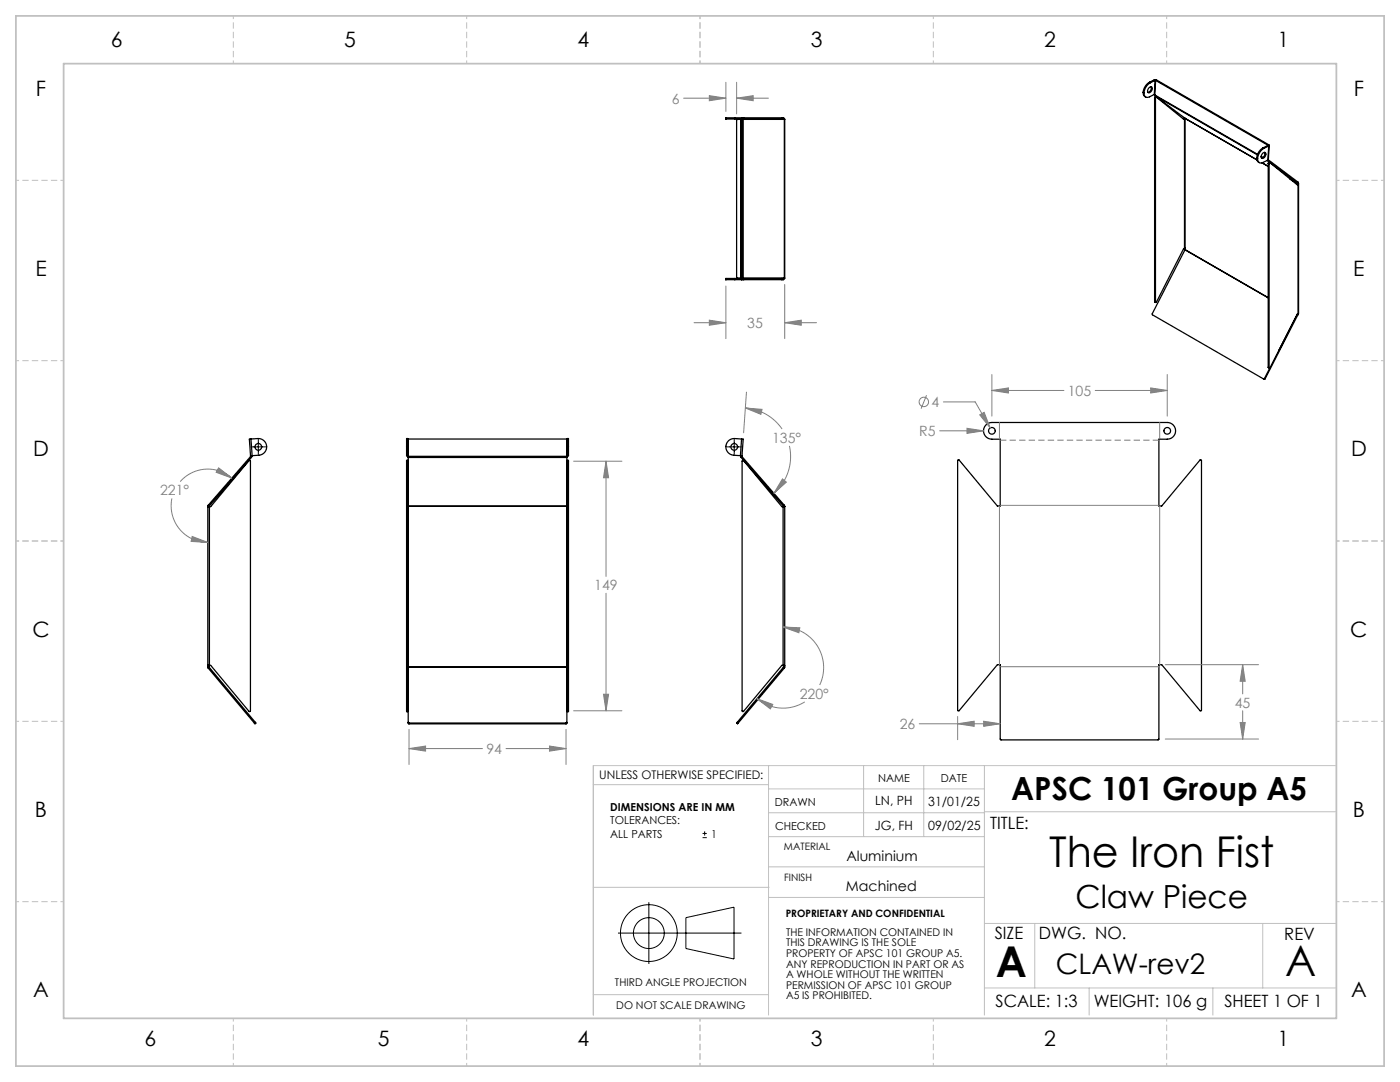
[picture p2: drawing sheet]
<svg xmlns="http://www.w3.org/2000/svg" width="279mm" height="216mm" viewBox="0 0 279 216" stroke-linecap="round" stroke-linejoin="round" font-family="sans-serif">
<g fill="none" stroke="#000" stroke-width=".25">
<path d="M228.1 18.4l.2 .6 .4 .4M228.1 18.4l.2 .1M228.3 18.5a.73 .73 0 0 0 .3 .8 .73 .73 0 0 0 .8 0l1-.4M229.3 17.5a.39 .39 0 0 1 .6-.1 .39 .39 0 0 1 0 .6 .47 .47 0 0 1-.3 .5 .47 .47 0 0 1-.6-.2zM229.4 16.4a2.58 2.58 0 0 0-1.3 2M229.4 16.4l.2 .1M229.6 16.5a2.58 2.58 0 0 0-1.3 2M229.7 17.3a.86 .86 0 0 1-.6 1.1M230.4 15.9l.4 .1M230.4 15.9l.1 .1M230.4 15.9l-1 .5M230.4 18.9h.1"/>
<path d="M230.4 19.5l.2 .1M230.4 19.5v40.7M230.5 19v.1M230.5 19l20.5 11.8M230.5 18.9v.1M230.5 19.1l20.4 11.8M230.5 19.1l6 4.5M230.5 16h.1M230.5 16l-.9 .5M230.5 16l-.1 2.9M230.6 19.6v40.8l5.6-10.8 .2-.1M230.6 16l-.1 2.9"/>
<path d="M230.6 16l22.4 13M230.8 19.4l-.2-.1-.2 .2M230.8 16h-.2M230.8 16l22.4 12.9M230.8 19.4l-.2 .2M230.8 19.4l5.4 4.4 .2-.1M144.9 23.7h1.7M144.9 23.5h1.7M144.9 23.5v.2M146.6 23.5v.2M146.6 23.7h1.4M146.6 23.5h1.4"/>
<path d="M147.8 23.7v31.9M148 23.5l.3 .3v31.7l-.3 .3M148 23.7v31.9M148 23.5v.2M148.1 23.5h.3M148.1 23.5h.1M148.3 23.7h.1M148.4 23.7h7.9M148.4 23.5h7.9M148.4 23.5v.2M156 23.5v.2M156.3 23.7l.1 .1"/>
<path d="M156.3 23.5l.3 .3M156.3 23.5v.2M156.5 23.8h.1M156.5 23.8h-9.4l-.1 .2v31.4l.1 .1h9.4M156.5 23.8v31.7M156.6 23.8v31.7M236.2 23.6l.2 .1M236.2 23.6l-.1 .1M236.4 23.7h.1M236.4 23.7v25.8M236.4 23.5l-.2 .1M236.5 23.6v26.2"/>
<path d="M236.5 23.6l14.3 8.3M250.8 31.5l.1 .6 .4 .4M250.8 31.5l.2 .1M251 31.6a.73 .73 0 0 0 .2 .8 .73 .73 0 0 0 .9 0l.9-.5M251.7 31.3l.2 .2M251.7 31.2l.3 .2M251.9 32.5l1.2 .7M252 30.6a.39 .39 0 0 1 .6-.1 .39 .39 0 0 1 0 .6 .47 .47 0 0 1-.4 .4 .47 .47 0 0 1-.5-.1zM252.1 29.5a2.58 2.58 0 0 0-1.3 2M252.1 29.5l.1 .1M252.2 29.6a2.58 2.58 0 0 0-1.2 2M252.4 30.4a.87 .87 0 0 1-.6 1.1"/>
<path d="M252.9 32h.1M252.9 32l6 4.5M253 29h.1M253 29l.2 .1M253 29l-.9 .5M253.1 32.6l.2 .1M253.1 32.6v40.7M253.1 31.9l5.9 4.4M253.2 28.9v.2M253.2 28.9l-.2 .1M253.2 29.1l-.2 2.8M253.2 29.1l-1 .5"/>
<path d="M253.3 32.7l.2-.2 5.4 4.4 .2-.1M253.3 32.7v40.7M253.3 29l-.3 2.9M253.5 32.5l-.3-.1-.1 .2M257.4 35.7l1.5 .9M258.9 36.5v.1M258.9 36.7l.2 .1M258.9 36.7l-.2 .1M258.9 36.6v.1M259 36.3l.1 .2M259 36.3l-.1 .2M259.1 36.5v.3"/>
<path d="M259.1 36.5l-.2 .2M259.1 36.8v25.8M259.2 36.6l-.1 26M144.9 55.8h1.7M144.9 55.6h1.7M144.9 55.6v.2M146.6 55.6v.2M146.6 55.8h1.4M146.6 55.6h1.4M148 55.6v.2M148.1 55.8h.3M148.3 55.6h.1"/>
<path d="M148.4 55.8h7.9M148.4 55.6h7.9M148.4 55.6v.2M156 55.6v.2M156.3 55.6v.2M156.4 55.5l-.1 .1M156.5 55.5h.1M156.6 55.5l-.3 .3M236.4 49.5h.1M236.5 49.9l-6.5 12.9 22.2 12.8 .1-.1M236.5 49.9l16.6 9.5M236.5 49.8v.1"/>
<path d="M236.5 49.8l16.6 9.6M230.4 60.2l.1 .1M230.4 60.2l.2 .2M252.3 75.5l.2 .1M252.5 75.6h-.3M253.1 73.3l.2 .1M253.4 73.4l-1.1 2.1M258.9 62.8h.1M258.9 62.8l-3.6 7M258.9 62.7l-5.4 10.6-.2 .1M258.9 62.7v.1M258.9 62.7h.1"/>
<path d="M259 62.8l-6.5 12.8M259.1 62.6l-.1 .2M259.1 62.6l-.2 .1M50 91.1l.2 .2M50 91.1l-8.4 9.7M50 91.1h.1M50.1 87.6h-.3l.2 3.5M50.1 87.6a3.4 3.4 0 0 1 2.2 .1 1.67 1.67 0 0 1 .9 1.8 1.67 1.67 0 0 1-1.5 1.3l-1.4 .1M50.1 87.6l.2 3.3M50.2 91.3l-8.5 9.7M50.2 90.9v.2M50.2 91.1v.2"/>
<path d="M50.2 91.1h-.2M50.3 90.9h-.3M81.1 89.1v1.7M81.1 89.1v-1.6h.3v1.6M81.1 90.9h.3M81.1 92v-.1h.3v.1M81.1 89.1h.3M81.1 90.8h.3M81.1 90.8v.1M81.1 92v49.8M81.1 92h.3M81.4 89.1v1.7"/>
<path d="M81.4 87.6h.1M81.4 90.8v.1M81.4 92v49.8M81.5 91.1v.2M81.5 87.6v3.5M81.5 91.3v9.7M81.5 91.1h31.6M81.5 91.3h31.6M81.5 87.6h31.6M113.1 91.1v.2M113.1 87.6v3.5M113.1 91.3v9.7"/>
<path d="M113.2 89.1v1.7M113.2 89.1v-1.6h.3v1.6M113.2 90.9h.3M113.2 87.6h-.1M113.2 92v-.1h.3v.1M113.2 89.1h.3M113.2 90.8h.3M113.2 90.8v.1M113.2 92v49.8M113.2 92h.3M113.5 89.1v1.7M113.5 90.8v.1"/>
<path d="M113.5 92v49.8M147.8 90.9h.3M147.8 91.1l.1 .2M147.8 91.1h.3M147.8 90.9v.2M147.9 91.3l8.4 9.7M148 87.6a3.4 3.4 0 0 0-2.2 .1 1.67 1.67 0 0 0-.9 1.8 1.67 1.67 0 0 0 1.5 1.3l1.4 .1M148 87.6h.3l-.2 3.5M148 87.6l-.2 3.3M148.1 91.1h.1M148.1 91.1l-.2 .2M148.1 91.1l8.4 9.7"/>
<path d="M196.8 84.7l.5-.3 .6-.1h35a1.67 1.67 0 0 1 1.7 1.7 1.67 1.67 0 0 1-1.7 1.6h-1.6v13.4h.5l7.7-9.2 .2-.1 .1 .2v49.8l-.1 .2-.2-.1-7.7-9.2h-.5v14.9l-.2 .1h-31.4l-.1-.1v-14.9h-.6l-7.6 9.2h-.3v-49.9l.1-.2 .2 .1 7.6 9.2h.6v-13.4h-1.7a1.67 1.67 0 0 1-1.5-1 1.67 1.67 0 0 1 .4-1.9zM41.5 101.1h.3M41.5 101h.2M41.5 101v32.1M41.6 100.8l-.1 .2M41.6 100.8l.1 .2M41.7 101v.1M41.7 101h.1M41.8 101.1h.2l7.7-9.2h.2v50.1l-.2-.1-7.7-9.1h-.2M41.8 101.1v31.7M81.4 101.1h.1M81.5 101v43.3l.1 .1"/>
<path d="M81.5 101h.1M81.5 101h31.6M113.1 101v43.3l-.1 .1M113.1 101.1h.1M113.1 101h.1M156.3 101.1h.3M156.3 101.1h-.3l-7.6-9.2h-.2v50.1l.2-.1 7.6-9.1h.3M156.3 101.1v31.7M156.3 101h.1M156.4 101v.1M156.4 101h.2M156.5 100.8l.1 .2"/>
<path d="M156.5 100.8l-.2 .2M156.6 101v32.1M41.5 132.8h.3M41.5 133.1v.2M41.5 133.1h.2M41.5 133.3l9.3 11M41.7 133.1h.1M41.7 132.8v.3M41.7 133.1l-.2 .2M41.7 133.1l9.3 11M81.4 132.8h.1M81.5 133.1h31.6z"/>
<path d="M113.1 132.8h.1M156.3 132.8h.3M156.3 133.1l.2 .2M156.3 133.1l-9.2 11M156.4 133.1h-.1M156.4 132.8v.3M156.4 133.1h.2M156.5 133.3l-9.2 11M156.6 133.1l-.1 .2M51 144.1l.1 .2-.2 .1-.1-.1M51 144.1l-.2 .2M81.1 141.8v.2h.3v-.2"/>
<path d="M81.1 141.8h.3M81.5 144.1l.1 .2M81.6 144.3h31.4M81.6 144.3v.1M81.6 144.4h31.4M113 144.3v.1M113.1 144.1l-.1 .2M113.2 141.8v.2h.3v-.2M113.2 141.8h.3M147.1 144.1l-.1 .2 .2 .1 .1-.1M147.1 144.1l.2 .2"/>
<circle cx="51.6" cy="89.2" r=".67"/>
<circle cx="146.5" cy="89.2" r=".67"/>
<circle cx="197.9" cy="86" r=".67"/>
<circle cx="232.9" cy="86" r=".67"/>
</g>
<g fill="none" stroke="#808080" stroke-width=".2">
<path d="M136.4 19.6h8.5M141.6 19.1l3.3 .5-3.3 .5zM144.9 16.4v5.8M147 19.6l3.3-.5v1zM147 16.4v6.3M147 19.6h6.4M144.9 57.1v10.5M156.6 56.8v10.8M138.5 64.4h6.4M141.6 63.9l3.3 .5-3.3 .5zM149 78.2l-.6 8.2M156.6 64.4l3.3-.5v1z"/>
<path d="M156.6 64.4h6.4M184.9 78.9l-1.1 2.6M197.9 77.9l3.4-.5v1zM197.9 74.7v8.3M197.9 77.9h14.4M218.6 77.9h14.3M229.6 77.4l3.3 .5-3.3 .5zM232.9 74.7v8.3M34.3 99.5a7.3 7.3 0 0 0 7.2 8.7M43.6 93.4l2.7 2-3.2-1.2zM46.3 95.4a7.3 7.3 0 0 0-10.3 .7M114.5 92h9.6"/>
<path d="M120.9 92l.6 3.3h-1.1zM120.9 92v23M148.8 81.4l3.3 .3-.3 1zM148.8 81.4a9.7 9.7 0 0 1 7.3 4.2M156.2 95.6l.7 .6-2.5 2.2zM157.5 89a9.7 9.7 0 0 1-3.1 9.4M187.5 86h8.8M188.3 80.2h6.3l3 5.2M193 85.5l3.3 .5-3.3 .5zM195.5 82.8l.9-.5 1.2 3.1zM199.5 84.3v3.3M231.4 84.3v3.3"/>
<path d="M38.4 107l3.1 1.2-3.4-.2zM120.9 118.4v23.4M199.5 101v31.6M199.6 100.8h31.7M231.4 101v31.6M120.4 138.5h1.1l-.6 3.3zM151.1 139.4l3.1 1.2-.5 .8zM151.1 139.4a8.1 8.1 0 0 0 9.5 .7M156.3 125.1l3.3 .2-.2 1zM156.3 125.1a8.1 8.1 0 0 1 7.3 11.6M199.6 133h31.7M232.6 132.6h18.6"/>
<path d="M248 132.6l.5 3.3h-1zM248 132.6v5.9M81.6 149.4l3.3-.5v1zM81.6 145.5v7M81.6 149.4h14.7M101 149.4h12M109.7 148.9l3.3 .5-3.3 .5zM113 145.5v7M114.5 141.8h9.6M183.5 144.4h16.1M191.1 143v4.6M191.1 144.4l3.3-.5v1z"/>
<path d="M196.3 143.9l3.3 .5-3.3 .5zM232.6 147.5h18.6M247.5 144.2h1l-.5 3.3zM248 141.8v5.7"/>
<circle cx="184.4" cy="80.2" r=".94"/>
</g>
<g fill="none" stroke="#000" stroke-width=".2">
<path d="M50 89.2h3.1M51.6 87.7v3M145 89.2h3M146.5 87.7v3M140.2 167.1h.8M140.2 166.3h.8M140.6 165.9v.8M123.3 186.2h24.7M129.5 180v12.3M136.9 183.1l9.6-2.1v10.4l-9.6-2.1z"/>
<circle cx="129.5" cy="186.2" r="5.7"/>
<circle cx="129.5" cy="186.2" r="3.1"/>
</g>
<path d="M199.6 87.8h31.7" fill="none" stroke="#808080" stroke-width=".2" stroke-dasharray="1.3 .6" stroke-linecap="butt"/>
<g fill="none" stroke="#c0c0c0" stroke-width=".2" stroke-dasharray="1.3 .6" stroke-dashoffset=".6" stroke-linecap="butt">
<path d="M46.6 12.7v-9.5M93.1 12.7v-9.5M139.7 3.2v9.5M139.7 12.7v-9.5M186.3 12.7v-9.5M232.8 12.7v-9.5M12.7 36h-9.5M266.7 36h9.5M12.7 72h-9.5M266.7 72h9.5M3.2 107.9h9.5M12.7 107.9h-9.5"/>
<path d="M266.7 107.9h9.5M276.2 107.9h-9.5M12.7 143.9h-9.5M266.7 143.9h9.5M12.7 179.9h-9.5M266.7 179.9h9.5M46.6 203.2v9.5M93.1 203.2v9.5M139.7 212.7v-9.5M139.7 203.2v9.5M186.3 203.2v9.5M232.8 203.2v9.5"/>
</g>
<g fill="none" stroke="#c0c0c0" stroke-width=".2">
<path d="M118.4 156.6h35M153.4 152.8v49.7M153.4 157.4h43.1M172.3 152.8v14.1M184.4 152.8v14.1M196.5 152.8v49.7M266.5 152.8h-148.1v49.7M118.4 177.1h35.1M153.4 173h43.1M153.4 166.9h43.1M153.4 162.2h43.1M153.4 179.1h43.1"/>
<path d="M196.5 162h70M118.4 198.5h35M196.5 197.1h70M196.5 184.3h70M206.5 184.3v12.8M217.4 197.1v5.4M242.1 197.1v5.4M252 184.3v12.8"/>
</g>
<path d="M3.2 3.2h273v209.5h-273zM12.7 12.7h254v190.5h-254z" fill="none" stroke="#c0c0c0" stroke-width=".35"/>
<g fill="#808080">
<path d="M156.3 125.1l3.3 .2-.2 1zM151.1 139.4l3.1 1.2-.5 .8zM156.2 95.6l.7 .6-2.5 2.2zM148.8 81.4l3.3 .3-.3 1zM120.4 138.5h1.1l-.6 3.3zM120.9 92l.6 3.3h-1.1zM81.6 149.4l3.3-.5v1zM109.7 148.9l3.3 .5-3.3 .5zM141.6 63.9l3.3 .5-3.3 .5zM156.6 64.4l3.3-.5v1zM147 19.6l3.3-.5v1zM141.6 19.1l3.3 .5-3.3 .5zM229.6 77.4l3.3 .5-3.3 .5zM197.9 77.9l3.4-.5v1zM195.5 82.8l2.1 2.6-1.2-3.1zM193 85.5v1l3.3-.5zM191.1 144.4l3.3-.5v1zM196.3 143.9l3.3 .5-3.3 .5zM247.5 144.2h1l-.5 3.3zM248 132.6l.5 3.3h-1z"/>
<path d="M38.4 107l3.1 1.2-3.4-.2zM43.6 93.4l2.7 2-3.2-1.2z"/>
</g>
<g font-size="8.5">
<text x="209.4" y="173">The Iron Fist</text>
<text x="198.7" y="194.9">A</text>
<text x="256.5" y="194.7">A</text>
</g>
<g font-size="6.3">
<text x="201.8" y="159.6">APSC 101 Group A5</text>
<text x="214.6" y="181.2">Claw Piece</text>
</g>
<text font-size="5.6" x="210.7" y="194.4">CLAW-rev2</text>
<g font-size="4.2">
<text x="22.1" y="9.3">6</text>
<text x="68.7" y="9.3">5</text>
<text x="115.2" y="9.3">4</text>
<text x="161.8" y="9.3">3</text>
<text x="208.4" y="9.3">2</text>
<text x="254.9" y="9.3">1</text>
<text x="7.2" y="19.1">F</text>
<text x="270.2" y="19.1">F</text>
<text x="7.1" y="55.1">E</text>
<text x="270.1" y="55.1">E</text>
<text x="6.6" y="91.1">D</text>
<text x="269.6" y="91.1">D</text>
<text x="6.5" y="127">C</text>
<text x="269.5" y="127">C</text>
<text x="7" y="163">B</text>
<text x="270" y="163">B</text>
<text x="6.6" y="199">A</text>
<text x="269.6" y="199">A</text>
<text x="28.9" y="208.8">6</text>
<text x="75.4" y="208.8">5</text>
<text x="115.2" y="208.8">4</text>
<text x="161.8" y="208.8">3</text>
<text x="208.4" y="208.8">2</text>
<text x="254.9" y="208.8">1</text>
</g>
<g font-size="3.4">
<text x="197.6" y="165.4">TITLE:</text>
<text x="198.5" y="187.4">SIZE</text>
<text x="207.3" y="187.5">DWG. NO.</text>
<text x="256.3" y="187.6">REV</text>
<text x="198.7" y="201">SCALE: 1:3</text>
<text x="218.3" y="201">WEIGHT: 106 g</text>
<text x="244.4" y="201">SHEET 1 OF 1</text>
</g>
<g font-size="2.8" fill="#808080">
<text x="134.1" y="20.7">6</text>
<text x="149.1" y="65.5">35</text>
<text x="185.9" y="81.3">4</text>
<text x="213.1" y="79">105</text>
<text x="154.1" y="88.4">135°</text>
<text x="183.5" y="87">R5</text>
<text x="32" y="98.9">221°</text>
<text x="118.6" y="117.8">149</text>
<text x="159.6" y="139.4">220°</text>
<text x="246.4" y="141.2">45</text>
<text x="179.6" y="145.5">26</text>
<text x="97.1" y="150.4">94</text>
</g>
<g font-size="2.8">
<text x="168.9" y="171.7">Aluminium</text>
<text x="168.8" y="177.8">Machined</text>
</g>
<g font-size="2.5">
<text x="174.7" y="160.7">LN, PH</text>
<text x="185.3" y="160.8">31/01/25</text>
<text x="174.6" y="165.6">JG, FH</text>
<text x="185.2" y="165.6">09/02/25</text>
</g>
<text font-size="2.4" x="119.6" y="155.5">UNLESS OTHERWISE SPECIFIED:</text>
<g font-size="2.2">
<text x="175.3" y="156">NAME</text>
<text x="121.8" y="161.8">DIMENSIONS ARE IN MM</text>
<text x="154.6" y="160.8">DRAWN</text>
<text x="187.7" y="156">DATE</text>
<text x="121.8" y="164.5">TOLERANCES:</text>
<text x="121.8" y="167.1">ALL PARTS</text>
<text x="141.9" y="167.1">1</text>
<text x="154.7" y="165.7">CHECKED</text>
</g>
<g font-size="2.1">
<text x="156.9" y="186.7">THE INFORMATION CONTAINED IN</text>
<text x="156.9" y="188.9">THIS DRAWING IS THE SOLE</text>
<text x="156.9" y="191">PROPERTY OF APSC 101 GROUP A5.</text>
<text x="122.7" y="196.7">THIRD ANGLE PROJECTION</text>
<text x="156.9" y="193.1">ANY REPRODUCTION IN PART OR AS</text>
<text x="156.9" y="195.2">A WHOLE WITHOUT THE WRITTEN</text>
<text x="156.9" y="197.3">PERMISSION OF APSC 101 GROUP</text>
<text x="123" y="201.3">DO NOT SCALE DRAWING</text>
<text x="156.9" y="199.4">A5 IS PROHIBITED.</text>
</g>
<g font-size="2">
<text x="156.5" y="169.7">MATERIAL</text>
<text x="156.5" y="175.7">FINISH</text>
<text x="156.8" y="183">PROPRIETARY AND CONFIDENTIAL</text>
</g>
</svg>
